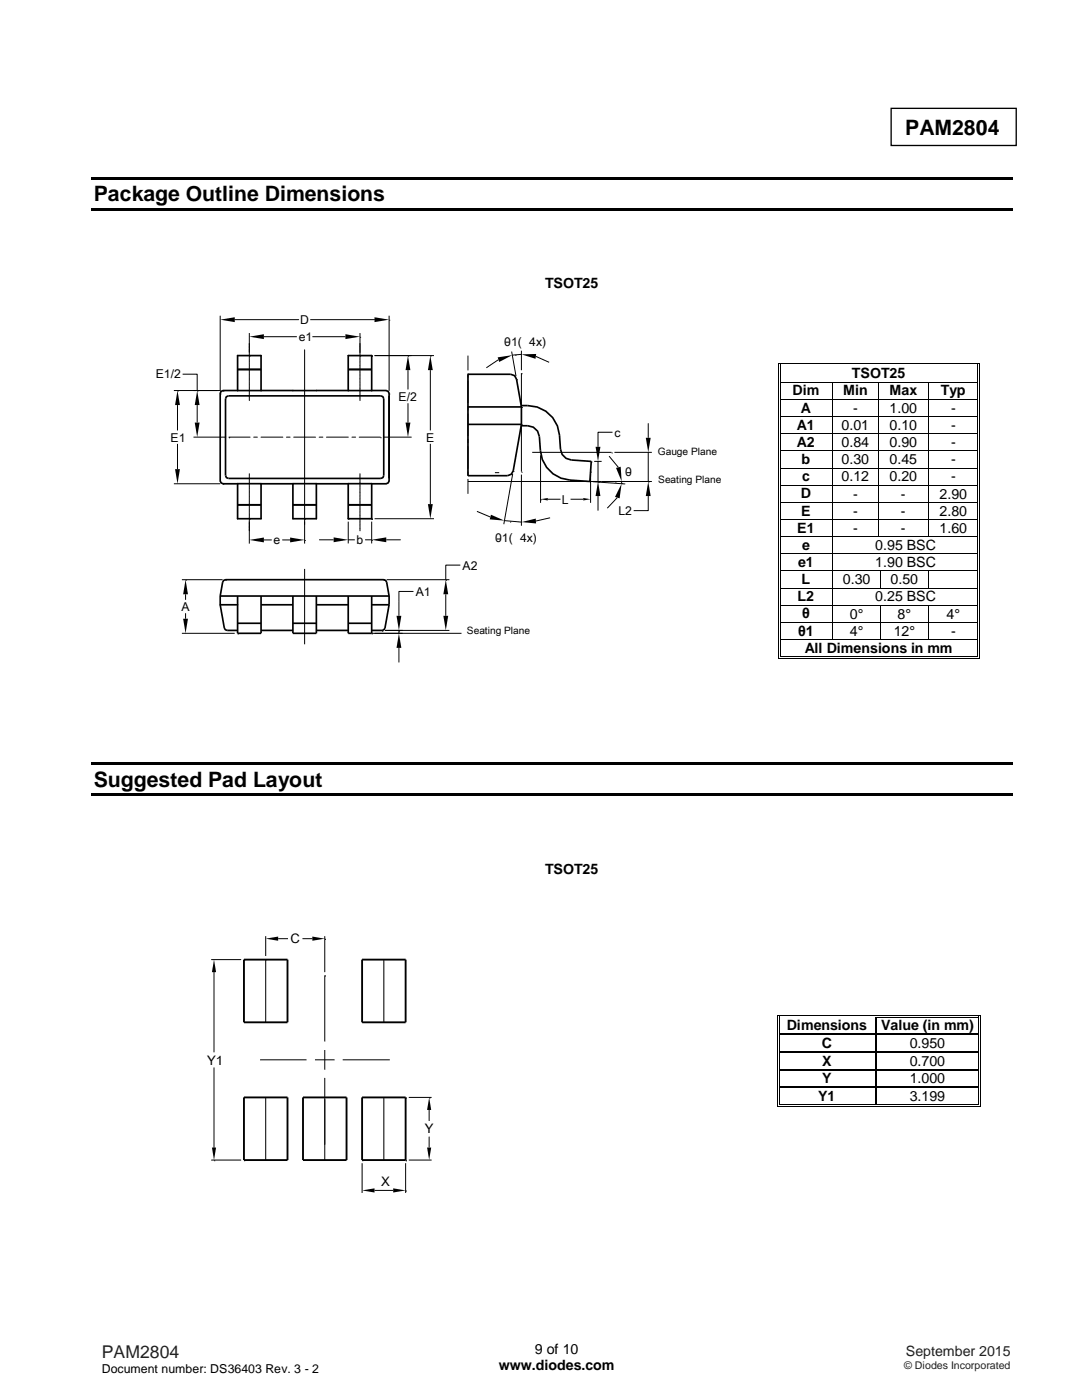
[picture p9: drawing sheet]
<svg xmlns="http://www.w3.org/2000/svg" width="216mm" height="279mm" viewBox="0 0 216 279" stroke-linecap="round" stroke-linejoin="round" font-family="sans-serif">
<path d="M177.8 21.6h25v7.4h-25z" fill="none" stroke="#000" stroke-width=".26"/>
<g fill="#000">
<path d="M43.9 63.8l2.9-.5v1zM49.7 67.2l3-.5v1zM68.9 66.7l2.9 .5-2.9 .5zM74.7 63.3l2.9 .5-2.9 .5zM81.4 71l.5 2.9h-1zM85.9 71l.5 2.9h-1zM99.3 71.3l2.9-.4-2.6 1.3zM104 70.7l3-.1-.2 1zM34.9 93.6h1l-.5 2.9zM35.4 77.9l.5 2.9h-1zM38.9 84.3h.9l-.5 2.9zM39.3 77.9l.5 2.9h-.9z"/>
<path d="M80.9 84.3h1l-.5 2.9zM107.9 99.6l1.4-.2v.5zM116.4 99.4l1.4 .2-1.4 .3zM119.3 96.1l.5 2.9h-1zM118.8 89.2h1l-.5 2.9zM124 96.5l-.4 3-.9-.3zM122.9 93.4l1-.2 .1 2.9zM128.9 87.4h.9l-.4 2.9zM129.4 96.1l.4 2.9h-.9zM37 115.7l.5 2.9h-1zM49.7 107.8l3-.5v.9zM57.9 107.3l2.9 .5-2.9 .4z"/>
<path d="M66.6 107.2l2.9 .5-2.9 .5zM74.2 107.7l2.9-.5v1zM85.4 100.6h1l-.5 2.9zM89 115.7l.4 2.9h-.9zM98 102.7l2.7 1.2-3-.2zM104 104.2l2.9-.7 .1 1zM36.5 123.5h1l-.5 2.9zM79.6 126.4l.5 2.9h-1zM79.1 122.9h1l-.5 2.9zM88.5 122.9h.9l-.4 2.9z"/>
<path d="M18.2 35.4h184v.5h-184z" fill-rule="evenodd"/>
<path d="M18.2 41.5h184v.5h-184z" fill-rule="evenodd"/>
</g>
<g fill="none" stroke="#000" stroke-width=".2">
<path d="M35.5 78.1h.1M36.4 74.7h2.9v3.2M39.5 78.1h.1M43.9 63.1v14.8h-9.2M44.1 78.6h.1M44.1 78.1h.1M44.6 78.1h.1M46.8 63.8h12.8M49.7 66.5v4.4M49.7 70.9v.1M49.7 71.1v.4M49.7 71.6v.1"/>
<path d="M49.7 71.7v.5M49.7 72.2v.1M49.7 72.4v.4M49.7 72.9v.1M49.7 73v.5M49.7 73.6h.1M49.7 73.7v.4M49.7 74.2v.1M49.7 74.4v.4M49.7 74.9h.1M49.7 75v.4M49.7 75.5v.1"/>
<path d="M49.7 75.7v.4M49.7 76.2h.1M49.7 76.3v.5M49.7 76.8v.1M49.7 77v.4M49.7 77.5v.1M49.7 77.6v.5M49.7 78.1v.1M49.7 78.3v.4M49.7 78.8v.1M49.7 78.9v.5M49.7 79.4v.1"/>
<path d="M49.7 79.6v.3M49.9 71.1h.1M52.7 67.2h6.5M60.8 69.8v38.7M62 63.8h12.7M62.3 67.2h6.6M71.8 66.5v4.4M71.8 70.9v.1M71.8 71.1v.4M71.8 71.6v.1M71.8 71.7v.5M71.8 72.2v.1"/>
<path d="M71.8 72.4v.4M71.8 72.9v.1M71.8 73v.5M71.8 73.6h.1M71.8 73.7v.4M71.8 74.2v.1M71.8 74.4v.4M71.8 74.9h.1M71.8 75v.4M71.8 75.5v.1M71.8 75.7v.4M71.8 76.2h.1"/>
<path d="M71.8 76.3v.5M71.8 76.8v.1M71.8 77v.4M71.8 77.5v.1M71.8 77.6v.5M71.8 78.1v.1M71.8 78.3v.4M71.8 78.8v.1M71.8 78.9v.5M71.8 79.4v.1M71.8 79.6v.3M71.9 71.1h.1"/>
<path d="M71.9 67.3h.1M74.3 71.1h.1M74.7 71h11.9M77.6 63.1v14.8M77.8 78.6h.1M77.8 63.9h.1M81.4 73.9v3.8M81.5 71.1h.1M85.9 73.9v12M86 71.1h.1M93.4 71v2.9M93.4 74.6v.7"/>
<path d="M93.4 76v4.4M99.5 71.8l-2.5 1.6M100.8 68.3h.9M102.1 70.2l.9 4.9M102.9 70.9h.1M103.2 75.8h.1M104 70v3.9M104 74.5v6.7M104 70.7l-1.8 .2M104.2 74.6h.1M106.9 71.1l2.7 1.2M34.7 96.5h9.2"/>
<path d="M35.4 80.8v5.1M35.4 88.6v5M38.6 87.2h6.5M39.3 80.8v3.5M44.6 96.7h.1M45.7 87.2h4.2M45.8 87.4h.1M49.7 94.5v.4M49.7 95h.1M49.7 95.1v.4M49.7 95.6v.1M49.7 95.8v.4"/>
<path d="M49.7 96.3h.1M49.7 96.4v.5M49.7 96.9v.1M49.7 97.1v.4M49.7 97.6v.1M49.7 97.7v.5M49.7 98.2v.1M49.7 98.4v.4M49.7 98.9v.1M49.7 99v.5M49.7 99.5v.1M49.7 99.7v.4"/>
<path d="M50.6 87.2h.7M52.1 87.2h4.3M57.2 87.2h.7M58.6 87.2h4.4M63.7 87.2h.7M65.1 87.2h4.4M70.2 87.2h.8M71.7 87.2h4.2M71.8 94.5v.4M71.8 95h.1M71.8 95.1v.4M71.8 95.6v.1"/>
<path d="M71.8 95.8v.4M71.8 96.3h.1M71.8 96.4v.5M71.8 96.9v.1M71.8 97.1v.4M71.8 97.6v.1M71.8 97.7v.5M71.8 98.2v.1M71.8 98.4v.4M71.8 98.9v.1M71.8 99v.5M71.8 99.5v.1"/>
<path d="M71.8 99.7v.4M76 87.4h.1M76.5 87.2h5.6M81.4 80.5v3.8M85.9 88.6v12M93.4 81.1v.7M93.4 82.6v4.3M93.4 87.7v.7M93.4 89.1v4.4M93.4 94.2v.7M93.4 95.7v2.8M93.4 96.1h36.7"/>
<path d="M98.8 94.3h.8M102.3 94.5l-1.8 10.1M102.5 94.1h.1M104 84.7v9.4M104 94.7v10.2M104.2 94.3h.1M104.2 81.3h.1M104.2 84.8h.1M106.2 90.3h15.8M107.9 90.9v9.5M108 90.4h.1M108 99.7h.1"/>
<path d="M109.3 99.6h2.5M113.9 99.6h2.5M117.8 96.2h.1M117.8 94.7v5.7M118 94.2h.1M118.1 92.2h.1M118.3 96.1l6.5 .5M118.6 92.1h1.5M119.3 92.1v4M119.3 99v2.9M119.4 96.2h.1M119.6 96.2h.1"/>
<path d="M121.5 91l1.9 2.3M122.1 90.4h.1M122.2 86.3h-2.9v2.9M122.6 90.3h7.5M122.9 96.2h.1M123.2 99.3l-2 2.1M124 96.1v.4M124.2 96.5h.1M125 94.3h.9M129.4 99v2.9h-3M129.4 84.5v2.9M129.4 90.3v5.8"/>
<path d="M129.5 96.2h.1M36.3 115.7h8.1M37 118.6v1.1M37.1 115.8h.1M45.1 115.8h.1M49.7 100.2v.1M49.7 100.3v.5M49.7 100.9h.1M49.7 101v.4M49.7 101.5v.1M49.7 101.7v.4M49.7 102.2h.1"/>
<path d="M49.7 102.3v.4M49.7 102.8v.1M49.7 103v.4M49.7 103.5h.1M49.7 103.6v4.9M49.9 103.6h.1M52.7 107.8h1.5M56.3 107.8h1.6M60.8 113.5v15.1M60.9 103.6h.1M60.9 107.9h.1M63.7 107.7h2.9"/>
<path d="M69.5 107.7h1.3M69.5 104.1v4.4M69.6 103.6h.1M71.8 100.2v.1M71.8 100.3v.5M71.8 100.9h.1M71.8 101v.4M71.8 101.5v.1M71.8 101.7v.4M71.8 102.2h.1M71.8 102.3v.4M71.8 102.8v.1"/>
<path d="M71.8 103v.4M71.8 103.5h.1M71.8 103.6v.5M71.8 104.1v.1M71.8 104.3v.4M71.8 104.8h.1M71.8 104.9v.5M71.8 105.4v.1M71.8 105.6v.3M72.8 107.7h1.4M74.2 104.1v4.4M74.3 103.6h.1"/>
<path d="M74.3 107.8h.1M74.7 103.5h11.9M76.7 115.8h.1M77.1 107.7h2.9M77.2 115.7h12.5M82.5 118h-2.9v4.9M89 118.6v4.3M89.1 115.8h.1M91.9 112.8h-2.9v2.9M95.2 102.1l2.6 1.1M99.1 107.6h.8M100.7 103.9l3.3 .3"/>
<path d="M101.9 104.2h.1M109.8 103.3l-2.9 .7M36.3 126.4h10.5M37 122.4v1.1M47.5 126.5h.1M74.2 126.4h17.9M74.3 126.5h.1M76.4 125.9h.1M76.8 125.8h12.9M79.6 125.8v.6M79.6 129.3v2.9M79.7 125.9h.1"/>
</g>
<g fill="none" stroke="#000" stroke-width=".34">
<path d="M45.2 79.2l.4-.2h30.4l.4 .2 .2 .4v15.3l-.2 .4-.4 .2h-30.4l-.4-.2-.2-.4v-15.3zM47.4 77.9h-2.9l-.4 .2-.2 .4v17.5l.2 .4 .4 .1h32.6l.4-.1 .1-.4v-17.5l-.1-.4-.4-.2h-2.9M47.4 71h4.7v6.9h-4.7zM47.4 73.7h4.7M52.1 77.9h6.3M58.4 77.9h4.7M63.1 77.9h6.4M69.5 71h4.7v6.9h-4.7zM69.5 73.7h4.7M47.4 96.5v7h4.7v-7M58.4 96.5v7h4.7v-7M69.5 96.5v7h4.7v-7"/>
<path d="M93.4 84.7h10.6M93.4 81.2h10.6M104 80.9a6.6 6.6 0 0 1 7.6 5.9l.2 2.8 .4 1.1 .7 .8 1.1 .3 4 .3-.3 4-4-.3a6.3 6.3 0 0 1-5.9-5.9l-.2-2.8-.3-1.1-.9-.7-1.1-.3h-1.3M104 81.2l-.9-5.5-.4-.7-.8-.3h-8.5v20.2h7.9l.7-.2 .4-.7 1.6-9.3M104 81.2v3.5M43.9 118.9l.5-2.7 .2-.4 .4-.1h31.6l.3 .1 .3 .4 .4 2.7M43.9 118.9v1.8M43.9 118.9h33.7M47.4 118.9v7.5h4.7v-7.5M47.4 100.7h4.7M47.4 100.8h4.7M58.4 118.9v7.5h4.7v-7.5"/>
<path d="M58.4 100.7h4.7M58.4 100.8h4.7M69.5 118.9v7.5h4.7v-7.5M69.5 100.7h4.7M69.5 100.8h4.7M77.6 118.9v1.8M43.9 120.7l.9 4.6 .2 .4 .3 .1h2.1M43.9 120.7h3.5M47.4 124.4h4.7M52.1 120.7h6.3M52.1 125.8h6.3M58.4 124.4h4.7"/>
<path d="M63.1 120.7h6.4M63.1 125.8h6.4M69.5 124.4h4.7M74.2 120.7h3.4M77.6 120.7l-.8 4.6-.2 .4-.4 .1h-2"/>
</g>
<g fill="#fff">
<path d="M155.8 72.9v3.3z" fill-rule="evenodd"/>
<path d="M194.9 72.9l.1 3.3z" fill-rule="evenodd"/>
<path d="M155.8 72.9h39.1v3.3h-39.1z" fill-rule="evenodd"/>
</g>
<g fill="#000">
<path d="M155.2 72.4h.2v.6h-.2z" fill-rule="evenodd"/>
<path d="M155.2 72.4h.5v.2h-.5z" fill-rule="evenodd"/>
<path d="M155.6 72.8h.1v.2h-.1z" fill-rule="evenodd"/>
<path d="M155.6 72.8h.1v.1h-.1z" fill-rule="evenodd"/>
</g>
<path d="M155.7 72.5h39.3M155.7 72.9h39.3" fill="none" stroke="#000" stroke-width=".2"/>
<path d="M155.7 72.9l39.3 .1z" fill-rule="evenodd" fill="#fff"/>
<g fill="#000">
<path d="M195 72.4h.5v.2h-.5z" fill-rule="evenodd"/>
<path d="M195 72.8h.1v.2h-.1z" fill-rule="evenodd"/>
<path d="M195 72.8h.1v.1h-.1z" fill-rule="evenodd"/>
<path d="M195.3 72.4h.2v.6h-.2z" fill-rule="evenodd"/>
</g>
<path d="M155.3 73v3.2M155.6 73v3.2M195.1 73v3.2M195.4 73v3.2" fill="none" stroke="#000" stroke-width=".2"/>
<g fill="#fff">
<path d="M155.8 76.4v3.2z" fill-rule="evenodd"/>
<path d="M165.9 76.4h.2v3.2h-.2z" fill-rule="evenodd"/>
<path d="M155.8 76.4h10.1v3.2h-10.1z" fill-rule="evenodd"/>
</g>
<g fill="#000">
<path d="M155.2 76.2h.2v.2h-.2z" fill-rule="evenodd"/>
<path d="M155.6 76.2h.1v.2h-.1z" fill-rule="evenodd"/>
<path d="M166.1 76.2h.2v.2h-.2z" fill-rule="evenodd"/>
<path d="M175.2 76.2h.1v.2h-.1z" fill-rule="evenodd"/>
<path d="M185.2 76.2h.1v.2h-.1z" fill-rule="evenodd"/>
<path d="M195 76.2h.1v.2h-.1z" fill-rule="evenodd"/>
<path d="M195.3 76.2h.2v.2h-.2z" fill-rule="evenodd"/>
</g>
<path d="M155.3 76.4v3.2M155.6 76.4v3.2M155.7 76.3h10.4M166.2 76.4v3.2M166.3 76.3h8.9M175.3 76.4v3.2M175.3 76.3h9.9M185.2 76.4v3.2M185.3 76.3h9.7M195.1 76.4v3.2M195.4 76.4v3.2" fill="none" stroke="#000" stroke-width=".2"/>
<g fill="#fff">
<path d="M155.8 79.8v3.3z" fill-rule="evenodd"/>
<path d="M165.9 79.8h.2v3.3h-.2z" fill-rule="evenodd"/>
<path d="M155.8 79.8h10.1v3.3h-10.1z" fill-rule="evenodd"/>
</g>
<g fill="#000">
<path d="M155.2 79.6h.2v.2h-.2z" fill-rule="evenodd"/>
<path d="M155.6 79.6h.1v.2h-.1z" fill-rule="evenodd"/>
<path d="M166.1 79.6h.2v.2h-.2z" fill-rule="evenodd"/>
<path d="M175.2 79.6h.1v.2h-.1z" fill-rule="evenodd"/>
<path d="M185.2 79.6h.1v.2h-.1z" fill-rule="evenodd"/>
<path d="M195 79.6h.1v.2h-.1z" fill-rule="evenodd"/>
<path d="M195.3 79.6h.2v.2h-.2z" fill-rule="evenodd"/>
</g>
<path d="M155.3 79.8v3.3M155.6 79.8v3.3M155.7 79.7h10.4M166.2 79.8v3.3M166.3 79.7h8.9M175.3 79.8v3.3M175.3 79.7h9.9M185.2 79.8v3.3M185.3 79.7h9.7M195.1 79.8v3.3M195.4 79.8v3.3" fill="none" stroke="#000" stroke-width=".2"/>
<g fill="#fff">
<path d="M155.8 83.2v3.3z" fill-rule="evenodd"/>
<path d="M165.9 83.2h.2v3.3h-.2z" fill-rule="evenodd"/>
<path d="M155.8 83.2h10.1v3.3h-10.1z" fill-rule="evenodd"/>
</g>
<g fill="#000">
<path d="M155.2 83.1h.2v.1h-.2z" fill-rule="evenodd"/>
<path d="M155.6 83.1h.1v.1h-.1z" fill-rule="evenodd"/>
<path d="M166.1 83.1h.2v.1h-.2z" fill-rule="evenodd"/>
<path d="M175.2 83.1h.1v.1h-.1z" fill-rule="evenodd"/>
<path d="M185.2 83.1h.1v.1h-.1z" fill-rule="evenodd"/>
<path d="M195 83.1h.1v.1h-.1z" fill-rule="evenodd"/>
<path d="M195.3 83.1h.2v.1h-.2z" fill-rule="evenodd"/>
</g>
<path d="M155.3 83.2v3.3M155.6 83.2v3.3M155.7 83.1h10.4M166.2 83.2v3.3M166.3 83.1h8.9M175.3 83.2v3.3M175.3 83.1h9.9M185.2 83.2v3.3M185.3 83.1h9.7M195.1 83.2v3.3M195.4 83.2v3.3" fill="none" stroke="#000" stroke-width=".2"/>
<g fill="#fff">
<path d="M155.8 86.7v3.2z" fill-rule="evenodd"/>
<path d="M165.9 86.7h.2v3.2h-.2z" fill-rule="evenodd"/>
<path d="M155.8 86.7h10.1v3.2h-10.1z" fill-rule="evenodd"/>
</g>
<g fill="#000">
<path d="M155.2 86.5h.2v.2h-.2z" fill-rule="evenodd"/>
<path d="M155.6 86.5h.1v.2h-.1z" fill-rule="evenodd"/>
<path d="M166.1 86.5h.2v.2h-.2z" fill-rule="evenodd"/>
<path d="M175.2 86.5h.1v.2h-.1z" fill-rule="evenodd"/>
<path d="M185.2 86.5h.1v.2h-.1z" fill-rule="evenodd"/>
<path d="M195 86.5h.1v.2h-.1z" fill-rule="evenodd"/>
<path d="M195.3 86.5h.2v.2h-.2z" fill-rule="evenodd"/>
</g>
<path d="M155.3 86.7v3.2M155.6 86.7v3.2M155.7 86.6h10.4M166.2 86.7v3.2M166.3 86.6h8.9M175.3 86.7v3.2M175.3 86.6h9.9M185.2 86.7v3.2M185.3 86.6h9.7M195.1 86.7v3.2M195.4 86.7v3.2" fill="none" stroke="#000" stroke-width=".2"/>
<g fill="#fff">
<path d="M155.8 90.1v3.2z" fill-rule="evenodd"/>
<path d="M165.9 90.1h.2v3.2h-.2z" fill-rule="evenodd"/>
<path d="M155.8 90.1h10.1v3.2h-10.1z" fill-rule="evenodd"/>
</g>
<g fill="#000">
<path d="M155.2 89.9h.2v.2h-.2z" fill-rule="evenodd"/>
<path d="M155.6 89.9h.1v.2h-.1z" fill-rule="evenodd"/>
<path d="M166.1 89.9h.2v.2h-.2z" fill-rule="evenodd"/>
<path d="M175.2 89.9h.1v.2h-.1z" fill-rule="evenodd"/>
<path d="M185.2 89.9h.1v.2h-.1z" fill-rule="evenodd"/>
<path d="M195 89.9h.1v.2h-.1z" fill-rule="evenodd"/>
<path d="M195.3 89.9h.2v.2h-.2z" fill-rule="evenodd"/>
</g>
<path d="M155.3 90.1v3.2M155.6 90.1v3.2M155.7 90h10.4M166.2 90.1v3.2M166.3 90h8.9M175.3 90.1v3.2M175.3 90h9.9M185.2 90.1v3.2M185.3 90h9.7M195.1 90.1v3.2M195.4 90.1v3.2" fill="none" stroke="#000" stroke-width=".2"/>
<g fill="#fff">
<path d="M155.8 93.5v3.2z" fill-rule="evenodd"/>
<path d="M165.9 93.5h.2v3.2h-.2z" fill-rule="evenodd"/>
<path d="M155.8 93.5h10.1v3.2h-10.1z" fill-rule="evenodd"/>
</g>
<g fill="#000">
<path d="M155.2 93.3h.2v.2h-.2z" fill-rule="evenodd"/>
<path d="M155.6 93.3h.1v.2h-.1z" fill-rule="evenodd"/>
<path d="M166.1 93.3h.2v.2h-.2z" fill-rule="evenodd"/>
<path d="M175.2 93.3h.1v.2h-.1z" fill-rule="evenodd"/>
<path d="M185.2 93.3h.1v.2h-.1z" fill-rule="evenodd"/>
<path d="M195 93.3h.1v.2h-.1z" fill-rule="evenodd"/>
<path d="M195.3 93.3h.2v.2h-.2z" fill-rule="evenodd"/>
</g>
<path d="M155.3 93.5v3.2M155.6 93.5v3.2M155.7 93.4h10.4M166.2 93.5v3.2M166.3 93.4h8.9M175.3 93.5v3.2M175.3 93.4h9.9M185.2 93.5v3.2M185.3 93.4h9.7M195.1 93.5v3.2M195.4 93.5v3.2" fill="none" stroke="#000" stroke-width=".2"/>
<g fill="#fff">
<path d="M155.8 96.9v3.3z" fill-rule="evenodd"/>
<path d="M165.9 96.9h.2v3.3h-.2z" fill-rule="evenodd"/>
<path d="M155.8 96.9h10.1v3.3h-10.1z" fill-rule="evenodd"/>
</g>
<g fill="#000">
<path d="M155.2 96.7h.2v.2h-.2z" fill-rule="evenodd"/>
<path d="M155.6 96.7h.1v.2h-.1z" fill-rule="evenodd"/>
<path d="M166.1 96.7h.2v.2h-.2z" fill-rule="evenodd"/>
<path d="M175.2 96.7h.1v.2h-.1z" fill-rule="evenodd"/>
<path d="M185.2 96.7h.1v.2h-.1z" fill-rule="evenodd"/>
<path d="M195 96.7h.1v.2h-.1z" fill-rule="evenodd"/>
<path d="M195.3 96.7h.2v.2h-.2z" fill-rule="evenodd"/>
</g>
<path d="M155.3 96.9v3.3M155.6 96.9v3.3M155.7 96.8h10.4M166.2 96.9v3.3M166.3 96.8h8.9M175.3 96.9v3.3M175.3 96.8h9.9M185.2 96.9v3.3M185.3 96.8h9.7M195.1 96.9v3.3M195.4 96.9v3.3" fill="none" stroke="#000" stroke-width=".2"/>
<g fill="#fff">
<path d="M155.8 100.3v3.3z" fill-rule="evenodd"/>
<path d="M165.9 100.3h.2v3.3h-.2z" fill-rule="evenodd"/>
<path d="M155.8 100.3h10.1v3.3h-10.1z" fill-rule="evenodd"/>
</g>
<g fill="#000">
<path d="M155.2 100.2h.2v.1h-.2z" fill-rule="evenodd"/>
<path d="M155.6 100.2h.1v.1h-.1z" fill-rule="evenodd"/>
<path d="M166.1 100.2h.2v.1h-.2z" fill-rule="evenodd"/>
<path d="M175.2 100.2h.1v.1h-.1z" fill-rule="evenodd"/>
<path d="M185.2 100.2h.1v.1h-.1z" fill-rule="evenodd"/>
<path d="M195 100.2h.1v.1h-.1z" fill-rule="evenodd"/>
<path d="M195.3 100.2h.2v.1h-.2z" fill-rule="evenodd"/>
</g>
<path d="M155.3 100.3v3.3M155.6 100.3v3.3M155.7 100.3h10.4M166.2 100.3v3.3M166.3 100.3h8.9M175.3 100.3v3.3M175.3 100.3h9.9M185.2 100.3v3.3M185.3 100.3h9.7M195.1 100.3v3.3M195.4 100.3v3.3" fill="none" stroke="#000" stroke-width=".2"/>
<g fill="#fff">
<path d="M155.8 103.8v3.2z" fill-rule="evenodd"/>
<path d="M165.9 103.8h.2v3.2h-.2z" fill-rule="evenodd"/>
<path d="M155.8 103.8h10.1v3.2h-10.1z" fill-rule="evenodd"/>
</g>
<g fill="#000">
<path d="M155.2 103.6h.2v.2h-.2z" fill-rule="evenodd"/>
<path d="M155.6 103.6h.1v.2h-.1z" fill-rule="evenodd"/>
<path d="M166.1 103.6h.2v.2h-.2z" fill-rule="evenodd"/>
<path d="M175.2 103.6h.1v.2h-.1z" fill-rule="evenodd"/>
<path d="M185.2 103.6h.1v.2h-.1z" fill-rule="evenodd"/>
<path d="M195 103.6h.1v.2h-.1z" fill-rule="evenodd"/>
<path d="M195.3 103.6h.2v.2h-.2z" fill-rule="evenodd"/>
</g>
<path d="M155.3 103.8v3.2M155.6 103.8v3.2M155.7 103.7h10.4M166.2 103.8v3.2M166.3 103.7h8.9M175.3 103.8v3.2M175.3 103.7h9.9M185.2 103.8v3.2M185.3 103.7h9.7M195.1 103.8v3.2M195.4 103.8v3.2" fill="none" stroke="#000" stroke-width=".2"/>
<g fill="#fff">
<path d="M155.8 107.2v3.2z" fill-rule="evenodd"/>
<path d="M165.9 107.2h.2v3.2h-.2z" fill-rule="evenodd"/>
<path d="M155.8 107.2h10.1v3.2h-10.1z" fill-rule="evenodd"/>
</g>
<g fill="#000">
<path d="M42.7 191.5l.4 2.5h-.8zM53 187.3l2.5-.4v.8zM62.3 186.9l2.5 .4-2.5 .4zM42.3 229h.8l-.4 2.5zM72.3 237.6l2.4-.4v.8zM78.5 237.2l2.4 .4-2.4 .4zM85.2 229h.8l-.4 2.5zM85.6 219l.4 2.5h-.8z"/>
<path d="M155.2 107h.2v.2h-.2z" fill-rule="evenodd"/>
<path d="M155.2 110.4h.2v.2h-.2z" fill-rule="evenodd"/>
<path d="M155.2 113.9h.2v.1h-.2z" fill-rule="evenodd"/>
<path d="M155.2 117.3h.2v.2h-.2z" fill-rule="evenodd"/>
<path d="M155.6 107h.1v.2h-.1z" fill-rule="evenodd"/>
<path d="M155.6 110.4h.1v.2h-.1z" fill-rule="evenodd"/>
<path d="M155.6 113.9h.1v.1h-.1z" fill-rule="evenodd"/>
<path d="M155.6 117.3h.1v.2h-.1z" fill-rule="evenodd"/>
<path d="M166.1 107h.2v.2h-.2z" fill-rule="evenodd"/>
<path d="M166.1 110.4h.2v.2h-.2z" fill-rule="evenodd"/>
<path d="M166.1 113.9h.2v.1h-.2z" fill-rule="evenodd"/>
<path d="M166.1 117.3h.2v.2h-.2z" fill-rule="evenodd"/>
<path d="M175.2 107h.1v.2h-.1z" fill-rule="evenodd"/>
<path d="M175.6 113.9h.2v.1h-.2z" fill-rule="evenodd"/>
<path d="M175.6 117.3h.2v.2h-.2z" fill-rule="evenodd"/>
<path d="M185.2 107h.1v.2h-.1z" fill-rule="evenodd"/>
<path d="M185.2 113.9h.1v.1h-.1z" fill-rule="evenodd"/>
<path d="M185.2 117.3h.1v.2h-.1z" fill-rule="evenodd"/>
<path d="M195 107h.1v.2h-.1z" fill-rule="evenodd"/>
<path d="M195 110.4h.1v.2h-.1z" fill-rule="evenodd"/>
<path d="M195 113.9h.1v.1h-.1z" fill-rule="evenodd"/>
<path d="M195 117.3h.1v.2h-.1z" fill-rule="evenodd"/>
<path d="M195.3 107h.2v.2h-.2z" fill-rule="evenodd"/>
<path d="M195.3 110.4h.2v.2h-.2z" fill-rule="evenodd"/>
<path d="M195.3 113.9h.2v.1h-.2z" fill-rule="evenodd"/>
<path d="M195.3 117.3h.2v.2h-.2z" fill-rule="evenodd"/>
<path d="M155.2 120.7h.2v.2h-.2z" fill-rule="evenodd"/>
<path d="M155.2 124.1h.2v.2h-.2z" fill-rule="evenodd"/>
<path d="M155.2 127.5h.2v.2h-.2z" fill-rule="evenodd"/>
<path d="M155.2 131h.2v.5h-.2z" fill-rule="evenodd"/>
<path d="M155.2 131.3h.5v.2h-.5z" fill-rule="evenodd"/>
<path d="M155.6 120.7h.1v.2h-.1z" fill-rule="evenodd"/>
<path d="M155.6 124.1h.1v.2h-.1z" fill-rule="evenodd"/>
<path d="M155.6 127.5h.1v.2h-.1z" fill-rule="evenodd"/>
<path d="M155.6 131h.1v.2h-.1z" fill-rule="evenodd"/>
<path d="M155.6 131h.1v.2h-.1z" fill-rule="evenodd"/>
<path d="M166.1 120.7h.2v.2h-.2z" fill-rule="evenodd"/>
<path d="M166.1 124.1h.2v.2h-.2z" fill-rule="evenodd"/>
<path d="M166.1 127.5h.2v.2h-.2z" fill-rule="evenodd"/>
<path d="M175.6 120.7h.2v.2h-.2z" fill-rule="evenodd"/>
<path d="M175.6 124.1h.2v.2h-.2z" fill-rule="evenodd"/>
<path d="M175.6 127.5h.2v.2h-.2z" fill-rule="evenodd"/>
<path d="M185.2 120.7h.1v.2h-.1z" fill-rule="evenodd"/>
<path d="M185.2 124.1h.1v.2h-.1z" fill-rule="evenodd"/>
<path d="M185.2 127.5h.1v.2h-.1z" fill-rule="evenodd"/>
<path d="M195 120.7h.1v.2h-.1z" fill-rule="evenodd"/>
<path d="M195 124.1h.1v.2h-.1z" fill-rule="evenodd"/>
<path d="M195 127.5h.1v.2h-.1z" fill-rule="evenodd"/>
<path d="M195 131.3h.5v.2h-.5z" fill-rule="evenodd"/>
<path d="M195 131h.1v.2h-.1z" fill-rule="evenodd"/>
<path d="M195 131h.1v.2h-.1z" fill-rule="evenodd"/>
<path d="M195.3 120.7h.2v.2h-.2z" fill-rule="evenodd"/>
<path d="M195.3 124.1h.2v.2h-.2z" fill-rule="evenodd"/>
<path d="M195.3 127.5h.2v.2h-.2z" fill-rule="evenodd"/>
<path d="M195.3 131h.2v.5h-.2z" fill-rule="evenodd"/>
<path d="M18.2 152.2h184v.5h-184z" fill-rule="evenodd"/>
<path d="M18.2 158.3h184v.5h-184z" fill-rule="evenodd"/>
</g>
<g fill="none" stroke="#000" stroke-width=".2">
<path d="M155.3 107.2v3.2M155.3 110.6v3.3M155.3 114v3.3M155.3 117.5v3.2M155.6 107.2v3.2M155.6 110.6v3.3M155.6 114v3.3M155.6 117.5v3.2M155.7 107.1h10.4M155.7 110.5h10.4M155.7 113.9h10.4M155.7 117.4h10.4"/>
<path d="M166.2 107.2v3.2M166.2 110.6v3.3M166.2 114v3.3M166.2 117.5v3.2M166.3 107.1h8.9M166.3 110.5h28.7M166.3 113.9h9.3M166.3 117.4h9.3M175.3 107.1h9.9M175.7 114v3.3M175.8 113.9h9.4M175.8 117.4h9.4"/>
<path d="M185.2 114v3.3M185.3 107.1h9.7M185.3 113.9h9.7M185.3 117.4h9.7M195.1 107.2v3.2M195.1 110.6v3.3M195.1 114v3.3M195.1 117.5v3.2M195.4 107.2v3.2M195.4 110.6v3.3M195.4 114v3.3M195.4 117.5v3.2"/>
<path d="M155.3 120.9v3.2M155.3 124.3v3.2M155.3 127.7v3.3M155.6 120.9v3.2M155.6 124.3v3.2M155.6 127.7v3.3M155.7 120.8h10.4M155.7 124.2h10.4M155.7 127.6h10.4M155.7 131.4h39.3M155.7 131.1h39.3M166.2 120.9v3.2"/>
<path d="M166.2 124.3v3.2M166.3 120.8h9.3M166.3 124.2h9.3M166.3 127.6h9.3M175.7 120.9v3.2M175.7 124.3v3.2M175.8 120.8h9.4M175.8 124.2h9.4M175.8 127.6h9.4M185.2 120.9v3.2M185.2 124.3v3.2M185.3 120.8h9.7"/>
<path d="M185.3 124.2h9.7M185.3 127.6h9.7M195.1 120.9v3.2M195.1 124.3v3.2M195.1 127.7v3.3M195.4 120.9v3.2M195.4 124.3v3.2M195.4 127.7v3.3M42.2 191.5h5.9M42.7 194v16M48.8 191.6h.1M53 186.8v4"/>
<path d="M53 191.4v12.6M53.1 191.6h.1M55.5 187.3h2M60.4 187.3h1.9M64.8 186.8v7.2M64.8 194.6v13.3M64.9 194.8h.1M64.9 187.5h.1M76.6 191.5v12.5M42.7 213.1v15.9M51.9 211.5h9.3M53 219v12.5"/>
<path d="M62.8 211.5h4M64.8 209.6v3.9M64.8 215.2v16.4M68.4 211.5h9.3M76.6 219v12.6M81.1 219.1h.1M81.6 219h4.5M85.8 219.1h.1M42.2 231.5h5.9M42.8 231.6h.1M48.8 231.6h.1M72.3 232.1v6"/>
<path d="M72.4 231.6h.1M74.7 237.6h3.8M80.9 232.1v6M81.1 231.6h.1M81.1 237.7h.1M81.6 231.5h4.5M85.6 221.5v2.2M85.6 226.8v2.2"/>
</g>
<path d="M48.7 191.5h8.7v12.5h-8.7zM72.3 191.5h8.6v12.5h-8.6zM48.7 219h8.7v12.5h-8.7zM60.5 219h8.6v12.5h-8.6zM72.3 219h8.6v12.5h-8.6z" fill="none" stroke="#000" stroke-width=".37"/>
<g fill="#fff">
<path d="M155.6 203.1h.4v3.2h-.4z" fill-rule="evenodd"/>
<path d="M174.1 203.1h.6v3.2h-.6z" fill-rule="evenodd"/>
<path d="M156 203.1h18.1v3.2h-18.1z" fill-rule="evenodd"/>
</g>
<g fill="#000">
<path d="M155.1 202.5h.2v.6h-.2z" fill-rule="evenodd"/>
<path d="M155.1 202.5h.5v.2h-.5z" fill-rule="evenodd"/>
<path d="M155.4 202.9h.2v.2h-.2z" fill-rule="evenodd"/>
<path d="M155.4 202.9h.2v.2h-.2z" fill-rule="evenodd"/>
</g>
<path d="M155.6 202.6h19M155.6 203h19" fill="none" stroke="#000" stroke-width=".2"/>
<path d="M155.6 203.1h19z" fill-rule="evenodd" fill="#fff"/>
<g fill="#000">
<path d="M174.6 203.1h.3z" fill-rule="evenodd"/>
<path d="M174.6 202.5h.5v.2h-.5z" fill-rule="evenodd"/>
<path d="M174.6 202.9h.5v.2h-.5z" fill-rule="evenodd"/>
<path d="M195.1 202.5h.6v.2h-.6z" fill-rule="evenodd"/>
<path d="M195.1 202.9h.2v.2h-.2z" fill-rule="evenodd"/>
<path d="M195.1 202.9h.2v.2h-.2z" fill-rule="evenodd"/>
<path d="M195.5 202.5h.2v.6h-.2z" fill-rule="evenodd"/>
</g>
<path d="M155.2 203.1v3.2M155.5 203.1v3.2M175.1 202.6h20M175.1 203h20M195.2 203.1v3.2M195.6 203.1v3.2" fill="none" stroke="#000" stroke-width=".2"/>
<path d="M174.7 203.1v3.2" fill="none" stroke="#000" stroke-width=".25"/>
<g fill="#fff">
<path d="M155.6 206.6h.4v3.2h-.4z" fill-rule="evenodd"/>
<path d="M174.1 206.6h.6v3.2h-.6z" fill-rule="evenodd"/>
<path d="M156 206.6h18.1v3.2h-18.1z" fill-rule="evenodd"/>
<path d="M174.9 206.6h.6v3.2h-.6z" fill-rule="evenodd"/>
<path d="M194.7 206.6h.4v3.2h-.4z" fill-rule="evenodd"/>
<path d="M175.5 206.6h19.2v3.2h-19.2z" fill-rule="evenodd"/>
</g>
<g fill="#000">
<path d="M155.1 206.3h.2v.3h-.2z" fill-rule="evenodd"/>
<path d="M155.4 206.3h.2v.3h-.2z" fill-rule="evenodd"/>
<path d="M174.6 206.3h.3v.3h-.3z" fill-rule="evenodd"/>
<path d="M195.1 206.3h.2v.3h-.2z" fill-rule="evenodd"/>
<path d="M195.5 206.3h.2v.3h-.2z" fill-rule="evenodd"/>
</g>
<path d="M155.6 206.4h19M174.7 206.6v3.2M174.9 206.4h20.2" fill="none" stroke="#000" stroke-width=".25"/>
<path d="M155.2 206.6v3.2M155.5 206.6v3.2M195.2 206.6v3.2M195.6 206.6v3.2" fill="none" stroke="#000" stroke-width=".2"/>
<g fill="#fff">
<path d="M155.6 210.1h.4v3.2h-.4z" fill-rule="evenodd"/>
<path d="M174.1 210.1h.6v3.2h-.6z" fill-rule="evenodd"/>
<path d="M156 210.1h18.1v3.2h-18.1z" fill-rule="evenodd"/>
<path d="M174.9 210.1h.6v3.2h-.6z" fill-rule="evenodd"/>
<path d="M194.7 210.1h.4v3.2h-.4z" fill-rule="evenodd"/>
<path d="M175.5 210.1h19.2v3.2h-19.2z" fill-rule="evenodd"/>
</g>
<g fill="#000">
<path d="M155.1 209.8h.2v.3h-.2z" fill-rule="evenodd"/>
<path d="M155.4 209.8h.2v.3h-.2z" fill-rule="evenodd"/>
<path d="M174.6 209.8h.3v.3h-.3z" fill-rule="evenodd"/>
<path d="M195.1 209.8h.2v.3h-.2z" fill-rule="evenodd"/>
<path d="M195.5 209.8h.2v.3h-.2z" fill-rule="evenodd"/>
</g>
<path d="M155.6 210h19M174.7 210.1v3.2M174.9 210h20.2" fill="none" stroke="#000" stroke-width=".25"/>
<path d="M155.2 210.1v3.2M155.5 210.1v3.2M195.2 210.1v3.2M195.6 210.1v3.2" fill="none" stroke="#000" stroke-width=".2"/>
<g fill="#fff">
<path d="M155.6 213.6h.4v3.3h-.4z" fill-rule="evenodd"/>
<path d="M174.1 213.6h.6v3.3h-.6z" fill-rule="evenodd"/>
<path d="M156 213.6h18.1v3.3h-18.1z" fill-rule="evenodd"/>
<path d="M174.9 213.6h.6v3.3h-.6z" fill-rule="evenodd"/>
<path d="M194.7 213.6h.4v3.3h-.4z" fill-rule="evenodd"/>
<path d="M175.5 213.6h19.2v3.3h-19.2z" fill-rule="evenodd"/>
</g>
<g fill="#000">
<path d="M155.1 213.3h.2v.3h-.2z" fill-rule="evenodd"/>
<path d="M155.4 213.3h.2v.3h-.2z" fill-rule="evenodd"/>
<path d="M174.6 213.3h.3v.3h-.3z" fill-rule="evenodd"/>
<path d="M195.1 213.3h.2v.3h-.2z" fill-rule="evenodd"/>
<path d="M195.5 213.3h.2v.3h-.2z" fill-rule="evenodd"/>
</g>
<path d="M155.6 213.5h19M174.7 213.6v3.3M174.9 213.5h20.2" fill="none" stroke="#000" stroke-width=".25"/>
<path d="M155.2 213.6v3.3M155.5 213.6v3.3M195.2 213.6v3.3M195.6 213.6v3.3" fill="none" stroke="#000" stroke-width=".2"/>
<g fill="#fff">
<path d="M155.6 217.1h.4v3.3h-.4z" fill-rule="evenodd"/>
<path d="M174.1 217.1h.6v3.3h-.6z" fill-rule="evenodd"/>
<path d="M156 217.1h18.1v3.3h-18.1z" fill-rule="evenodd"/>
<path d="M174.9 217.1h.6v3.3h-.6z" fill-rule="evenodd"/>
<path d="M194.7 217.1h.4v3.3h-.4z" fill-rule="evenodd"/>
<path d="M175.5 217.1h19.2v3.3h-19.2z" fill-rule="evenodd"/>
</g>
<g fill="#000">
<path d="M155.1 216.9h.2v.2h-.2z" fill-rule="evenodd"/>
<path d="M155.4 216.9h.2v.2h-.2z" fill-rule="evenodd"/>
<path d="M174.6 216.9h.3v.2h-.3z" fill-rule="evenodd"/>
<path d="M195.1 216.9h.2v.2h-.2z" fill-rule="evenodd"/>
<path d="M195.5 216.9h.2v.2h-.2z" fill-rule="evenodd"/>
<path d="M155.1 220.4h.2v.5h-.2z" fill-rule="evenodd"/>
<path d="M155.1 220.8h.5v.1h-.5z" fill-rule="evenodd"/>
<path d="M155.4 220.4h.2v.2h-.2z" fill-rule="evenodd"/>
<path d="M155.4 220.4h.2v.2h-.2z" fill-rule="evenodd"/>
<path d="M174.6 220.4h.5v.2h-.5z" fill-rule="evenodd"/>
<path d="M174.6 220.8h.5v.1h-.5z" fill-rule="evenodd"/>
<path d="M195.1 220.8h.6v.1h-.6z" fill-rule="evenodd"/>
<path d="M195.1 220.4h.2v.2h-.2z" fill-rule="evenodd"/>
<path d="M195.1 220.4h.2v.2h-.2z" fill-rule="evenodd"/>
<path d="M195.5 220.4h.2v.5h-.2z" fill-rule="evenodd"/>
</g>
<path d="M155.6 217h19M174.7 217.1v3.3M174.9 217h20.2" fill="none" stroke="#000" stroke-width=".25"/>
<path d="M155.2 217.1v3.3M155.5 217.1v3.3M195.2 217.1v3.3M195.6 217.1v3.3M155.6 220.8h19M155.6 220.5h19M175.1 220.8h20M175.1 220.5h20" fill="none" stroke="#000" stroke-width=".2"/>
<g font-size="4.2">
<text x="180.6" y="26.9">PAM2804</text>
<text x="18.7" y="40.2">Package Outline Dimensions</text>
<text x="18.7" y="157">Suggested Pad Layout</text>
</g>
<text font-size="3.5" fill="#231f20" x="20.3" y="270.9">PAM2804</text>
<g font-size="2.8">
<text x="108.8" y="57.5">TSOT25</text>
<text x="170" y="75.5">TSOT25</text>
<text x="158.1" y="78.9">Dim</text>
<text x="159.8" y="82.3">A</text>
<text x="168.3" y="78.9">Min</text>
<text x="170.2" y="82.4">-</text>
<text x="177.5" y="78.9">Max</text>
<text x="177.5" y="82.4">1.00</text>
<text x="187.7" y="78.9">Typ</text>
<text x="189.8" y="82.4">-</text>
<text x="159" y="85.8">A1</text>
<text x="159" y="89.2">A2</text>
<text x="167.9" y="85.8">0.01</text>
<text x="167.9" y="89.2">0.84</text>
<text x="177.5" y="85.8">0.10</text>
<text x="177.5" y="89.2">0.90</text>
<text x="189.8" y="85.8">-</text>
<text x="189.8" y="89.2">-</text>
<text x="160" y="92.6">b</text>
<text x="167.9" y="92.7">0.30</text>
<text x="177.5" y="92.7">0.45</text>
<text x="189.8" y="92.7">-</text>
<text x="159.8" y="99.5">D</text>
<text x="160" y="96">c</text>
<text x="167.9" y="96.1">0.12</text>
<text x="170.2" y="99.5">-</text>
<text x="177.5" y="96.1">0.20</text>
<text x="179.8" y="99.5">-</text>
<text x="187.5" y="99.5">2.90</text>
<text x="189.8" y="96.1">-</text>
<text x="159.1" y="106.3">E1</text>
<text x="159.9" y="102.9">E</text>
<text x="170.2" y="102.9">-</text>
<text x="170.2" y="106.4">-</text>
<text x="179.8" y="102.9">-</text>
<text x="179.8" y="106.4">-</text>
<text x="187.5" y="102.9">2.80</text>
<text x="187.5" y="106.4">1.60</text>
<text x="159.2" y="113.2">e1</text>
<text x="160" y="109.7">e</text>
<text x="174.7" y="109.8">0.95 BSC</text>
<text x="174.7" y="113.2">1.90 BSC</text>
<text x="159.2" y="120">L2</text>
<text x="160" y="116.6">L</text>
<text x="168.2" y="116.6">0.30</text>
<text x="177.7" y="116.6">0.50</text>
<text x="160" y="123.4">θ</text>
<text x="169.6" y="123.5">0°</text>
<text x="174.7" y="120">0.25 BSC</text>
<text x="179.1" y="123.5">8°</text>
<text x="188.9" y="123.5">4°</text>
<text x="159.3" y="126.8">θ1</text>
<text x="160.6" y="130.3">All Dimensions in mm</text>
<text x="169.6" y="126.9">4°</text>
<text x="178.3" y="126.9">12°</text>
<text x="189.8" y="126.9">-</text>
<text x="108.8" y="174.4">TSOT25</text>
<text x="157" y="205.6">Dimensions</text>
<text x="164" y="209.2">C</text>
<text x="175.8" y="205.6">Value (in mm)</text>
<text x="181.5" y="209.2">0.950</text>
<text x="164.1" y="212.7">X</text>
<text x="181.5" y="212.7">0.700</text>
<text x="163.3" y="219.7">Y1</text>
<text x="164.1" y="216.1">Y</text>
<text x="181.5" y="216.2">1.000</text>
<text x="181.5" y="219.7">3.199</text>
<text x="99.5" y="273.5">www.diodes.com</text>
<text x="106.7" y="270.2">9 of 10</text>
</g>
<text font-size="2.8" fill="#231f20" x="180.8" y="270.6">September 2015</text>
<g font-size="2.6">
<text x="58" y="188.3">C</text>
<text x="41.3" y="212.5">Y1</text>
<text x="84.8" y="226.2">Y</text>
<text x="76.1" y="236.7">X</text>
</g>
<text font-size="2.5" x="20.3" y="274">Document number: DS36403 Rev. 3 - 2</text>
<g font-size="2.4">
<text x="59.9" y="64.7">D</text>
<text x="59.6" y="68.1">e1</text>
<text x="100.6" y="69">01(4x)</text>
<text x="31.1" y="75.5">E1/2</text>
<text x="79.5" y="79.9">E/2</text>
<text x="34.1" y="88.1">E1</text>
<text x="85" y="88.1">E</text>
<text x="122.6" y="87.1">c</text>
<text x="124.8" y="95">0</text>
<text x="112.1" y="100.5">L</text>
<text x="123.4" y="102.8">L2</text>
<text x="54.6" y="108.6">e</text>
<text x="71.1" y="108.6">b</text>
<text x="92.3" y="113.7">A2</text>
<text x="98.8" y="108.2">01(4x)</text>
<text x="83" y="118.9">A1</text>
<text x="36.2" y="121.9">A</text>
</g>
<text font-size="2.1" fill="#231f20" x="180.4" y="273.2">© Diodes Incorporated</text>
<g font-size="2">
<text x="131.3" y="90.8">Gauge Plane</text>
<text x="131.3" y="96.4">Seating Plane</text>
<text x="93.2" y="126.6">Seating Plane</text>
</g>
</svg>
